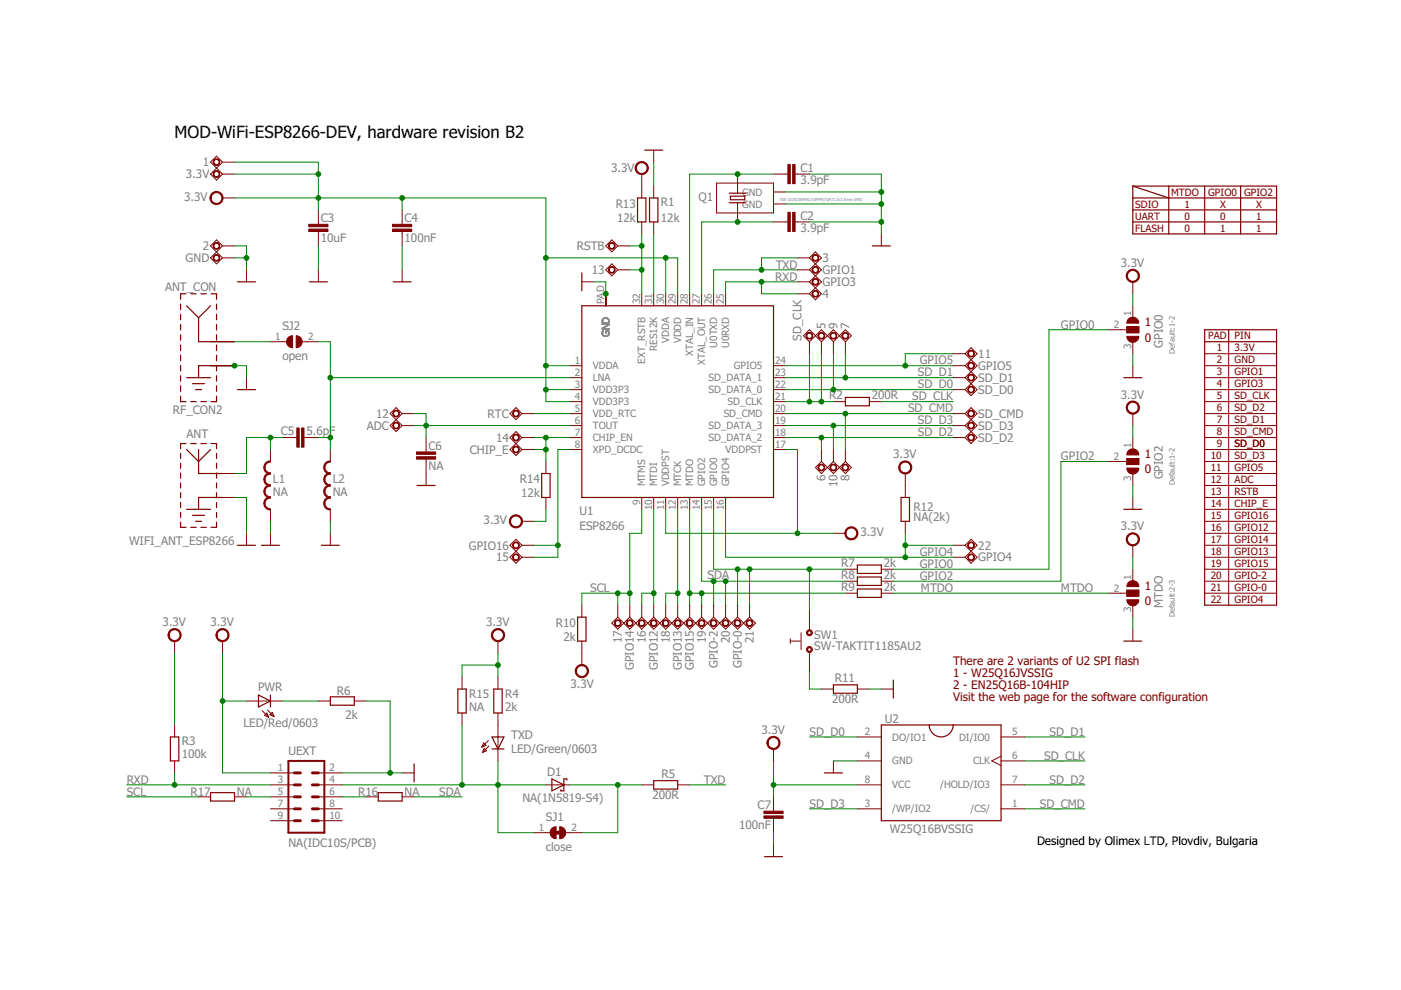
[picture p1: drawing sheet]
<svg xmlns="http://www.w3.org/2000/svg" width="297mm" height="210mm" viewBox="0 0 297 210" stroke-linecap="round" stroke-linejoin="round" font-family="sans-serif">
<g fill="none" stroke="#800000" stroke-width=".25">
<path d="M136.7 31.8h3.8M240.2 39.5h30.5v10.1h-30.5zM240.2 39.5l7.6 2.5M247.8 39.5v10.1M255.4 39.5v10.1M263 39.5v10.1M50.4 59.8h3.8M65.6 59.8h3.8M83.4 59.8h3.8M123.4 57.8v3.9M135.2 42h1.7v5.1h-1.7zM137.7 42h1.8v5.1h-1.8z"/>
<path d="M154.6 41h3.6M154.6 43h3.6M154.9 41.6h3v.8h-3zM185 52.1h3.8M240.2 42h30.5M240.2 44.5h30.5M240.2 47.1h30.5M38.3 64.5v1.1M38.3 66.6v1.2M38.3 68.8v1.2M38.3 71v1.1M38.3 73.1v1.2"/>
<path d="M38.3 75.3v1.2M38.3 77.5v1.1M38.3 79.7v1.1M39.4 62.3h-1.1v1.2M39.6 64.8l2.5 2.6M40.4 62.3h1.2M42.1 67.4v5.1h7.6M42.6 62.3h1.2M44.6 64.8l-2.5 2.6M44.7 62.3h1.2v1.2M45.9 64.5v1.1M45.9 66.6v1.2"/>
<path d="M45.9 68.8v1.2M45.9 71v1.1M45.9 73.1v1.2M45.9 75.3v1.2M45.9 77.5v1.1M45.9 79.7v1.1M49.7 77.5h-7.6v2.6M123.4 64.8h40.6v40.7h-40.6zM255.4 69.9h15.3v58.4h-15.3zM255.4 72.5h15.3M260.5 69.9v2.6M38.3 81.8v1.2"/>
<path d="M38.3 84v1.2h1.1M38.3 96.1v1.1M38.3 98.2v1.1M39.4 94h-1.1v1.1M39.6 95.3l2.5 2.6 2.5-2.6M39.6 80.1h5M40.4 94h1.2M40.4 85.2h1.2M40.8 81.3h2.6M41.5 82.6h1.2M42.1 95.3v5.1h5.1M42.6 94h1.2"/>
<path d="M42.6 85.2h1.2M44.7 94h1.2v1.1M45.9 81.8v1.2M45.9 84v1.2h-1.2M45.9 96.1v1.1M45.9 98.2v1.1M50.4 82.6h3.8M179.2 84.3h5.1v1.7h-5.1zM238.3 80.1h3.8M38.3 110.7v1.1h1.1M38.3 100.3v1.1M38.3 102.4v1.1"/>
<path d="M38.3 104.5v1.1M38.3 106.6v1M38.3 108.6v1.1M39.6 108h5M40.4 111.8h1.2M40.8 109.3h2.6M41.5 110.5h1.2M42.6 111.8h1.2M45.9 100.3v1.1M45.9 102.4v1.1M45.9 104.5v1.1M45.9 106.6v1"/>
<path d="M45.9 108.6v1.1M45.9 110.7v1.1h-1.2M47.2 105.5h-5.1v2.5M50.4 115.6h3.8M55.4 115.6h3.8M68.1 115.6h3.8M88.4 102.9h3.8M114.9 100.4h1.7v5.1h-1.7zM181.8 119.8h5.1v1.8h-5.1zM191.1 105.5h1.7v5h-1.7zM238.3 108h3.8M122.5 130.9h1.7v5h-1.7z"/>
<path d="M181.8 122.3h5.1v1.8h-5.1zM181.8 124.9h5.1v1.8h-5.1zM238.3 135.9h3.8M36.1 156.3h1.8v5h-1.8zM54.8 147.4l2.5 1.2-2.5 1.3zM57.3 147.4v2.5M70 147.7h5.1v1.8h-5.1zM97.1 146.1h1.7v5.1h-1.7zM104.3 156.3h2.5l-1.2 2.5zM104.3 158.8h2.5M104.7 146.1h1.8v5.1h-1.8zM176.7 145.2h5.1v1.8h-5.1z"/>
<path d="M186.9 153.7h25.3v20.3h-25.3zM189.4 144.2v3.8M197 153.7a2.54 2.54 0 0 0 2.6 2.6 2.54 2.54 0 0 0 2.5-2.6M44.6 168.1h5.1v1.7h-5.1zM80.2 168.1h5.1v1.7h-5.1zM87.8 162v3.8M117 165.1l2.5 1.3-2.5 1.3zM120.2 165.4v-.3h-.7v2.6h-.6v-.3M138.6 165.5h5.1v1.8h-5.1zM174.8 163.9h3.8M162.1 181.6h3.8"/>
</g>
<g fill="none" stroke="#800000" stroke-width=".21">
<path d="M47.2 36.9h2.5M47.2 34.4l-2.6 2.5 1.3 1.3 1.3-1.3M47.2 34.4l-1.3-1.3-1.3 1.3 2.6 2.5M47.2 34.4h2.5M136.1 36.9v5.1M138.6 31.8v2.6M138.6 39.5v2.5M151.9 38.8h12.1v6.3h-12.1zM156.4 36.9v4.1M164 36.9h3M168.6 36.9h3M47.2 42h2.5"/>
<path d="M47.2 52.1l-2.6 2.6 1.3 1.2 1.3-1.2M47.2 52.1l-1.3-1.2-1.3 1.2 2.6 2.6M47.2 54.7h2.5M47.2 52.1h2.5M52.3 57.2v2.6M67.5 44.5v3.1M67.5 49.1v3M67.5 57.2v2.6M85.3 44.5v3.1M85.3 49.1v3M85.3 57.2v2.6M123.4 59.8h2.5"/>
<path d="M128.4 57.2l1.3-1.3 1.3 1.3-1.3 1.3zM128.4 52.1l1.3-1.2 1.3 1.2-1.3 1.3zM131 57.2h2.5M131 52.1h2.5M136.1 47.1v2.5M138.6 47.1v2.5M156.4 43v4.1M164 47.1h3M164 40.7h2.5M164 43.2h2.5M168.6 47.1h3M169.1 59.8h2.5"/>
<path d="M169.1 57.2h2.5M169.1 54.7h2.5M171.6 54.7l1.3-1.3 1.3 1.3-2.6 2.5M171.6 54.7l2.6 2.5-2.6 2.6M171.6 57.2l2.6 2.6-2.6 2.5M171.6 59.8l2.6 2.5-1.3 1.3-1.3-1.3M186.9 49.6v2.5M240.2 59.8v2.5M44.6 77.5h5.1M44.6 72.5h5.1M57.3 72.5h3.5M64.1 72.5h3.4"/>
<path d="M120.8 77.5h2.6M128.4 62.3v2.5M136.1 62.3v2.5M138.6 62.3v2.5M141.1 62.3v2.5M143.7 62.3v2.5M146.2 62.3v2.5M148.8 62.3v2.5M151.3 62.3v2.5M153.8 62.3v2.5M164 77.5h2.5M169.1 62.3h2.5"/>
<path d="M171.6 72.5l2.6-2.6 2.5 2.6M171.6 72.5l-1.3-1.3 1.3-1.3 2.6 2.6M171.6 72.5v2.5M174.2 72.5l2.5-2.6 2.5 2.6M174.2 72.5v2.5M176.7 72.5v2.5M176.7 72.5l2.5-2.6 1.3 1.3-1.3 1.3M179.2 72.5v2.5M202.1 75h2.5M202.1 77.5h2.5M204.6 75l1.3-1.3 1.3 1.3-2.6 2.5M204.6 75l2.6 2.5-2.6 2.6"/>
<path d="M204.6 77.5l2.6 2.6-2.6 2.5M235.1 69.9h3.8M238.9 69.3h2.5v1.2h-2.5zM240.2 64.8v2.6M240.2 72.5v2.5M240.2 77.5v2.6M255.4 75h15.3M255.4 77.5h15.3M260.5 72.5v55.8M52.3 80.1v2.5M57.3 95.3v2.6M59.9 92.8h3"/>
<path d="M64.5 92.8h3M70 95.3v2.6M85.3 87.7h2.5M85.3 90.2h2.5M85.3 87.7l-2.6 2.5 1.3 1.3 1.3-1.3M85.3 87.7l-1.3-1.3-1.3 1.3 2.6 2.5M90.3 92.8v3M90.3 97.3v5.6M108.1 87.7l1.3-1.3 1.3 1.3-1.3 1.3zM110.7 87.7h2.5M110.7 92.8h2.5M110.7 95.3h2.5"/>
<path d="M110.7 92.8l-1.3-1.3-1.3 1.3 2.6 2.5M110.7 92.8l-2.6 2.5 1.3 1.3 1.3-1.3M115.7 97.9v2.5M120.8 80.1h2.6M120.8 82.6h2.6M120.8 85.2h2.6M120.8 87.7h2.6M120.8 90.2h2.6M120.8 92.8h2.6M120.8 95.3h2.6M164 80.1h2.5M164 82.6h2.5"/>
<path d="M164 85.2h2.5M164 87.7h2.5M164 90.2h2.5M164 92.8h2.5M164 95.3h2.5M174.2 97.9l-1.3 1.2 1.3 1.3 2.5-2.5M174.2 97.9l2.5 2.5 2.5-2.5M174.2 95.3v2.6M176.7 85.2h2.5M176.7 95.3v2.6M176.7 97.9l2.5 2.5 1.3-1.3-1.3-1.2M179.2 95.3v2.6"/>
<path d="M184.3 85.2h2.6M202.1 80.1h2.5M202.1 82.6h2.5M202.1 87.7h2.5M202.1 90.2h2.5M202.1 92.8h2.5M204.6 80.1l2.6 2.5-1.3 1.3-1.3-1.3M204.6 87.7l1.3-1.3 1.3 1.3-2.6 2.5M204.6 87.7l2.6 2.5-2.6 2.6M204.6 90.2l2.6 2.6-1.3 1.2-1.3-1.2M235.1 97.9h3.8M238.9 97.2h2.5v1.3h-2.5z"/>
<path d="M240.2 87.7v2.5M240.2 92.8v2.5M255.4 80.1h15.3M255.4 82.6h15.3M255.4 85.2h15.3M255.4 87.7h15.3M255.4 90.2h15.3M255.4 92.8h15.3M255.4 95.3h15.3M255.4 97.9h15.3M47.2 100.4h2.5M47.2 105.5h2.5"/>
<path d="M52.3 113.1v2.5M57.3 108v2.5M57.3 113.1v2.5M70 108v2.5M70 113.1v2.5M110.7 110.5h2.5M110.7 115.6h2.5M110.7 118.2h2.5M110.7 115.6l-1.3-1.3-1.3 1.3 2.6 2.6M110.7 115.6l-2.6 2.6 1.3 1.2 1.3-1.2M115.7 105.5v2.5M136.1 105.5v2.5"/>
<path d="M138.6 105.5v2.5M141.1 105.5v2.5M143.7 105.5v2.5M146.2 105.5v2.5M148.8 105.5v2.5M151.3 105.5v2.5M153.8 105.5v2.5M176.7 113.1h2.5M191.9 100.4v5.1M191.9 110.5v2.6M202.1 115.6h2.5M202.1 118.2h2.5"/>
<path d="M204.6 115.6l2.6 2.6-1.3 1.2-1.3-1.2M204.6 115.6l1.3-1.3 1.3 1.3-2.6 2.6M240.2 100.4v2.5M240.2 105.5v2.5M240.2 115.6v2.6M255.4 100.4h15.3M255.4 102.9h15.3M255.4 105.5h15.3M255.4 108h15.3M255.4 110.5h15.3M255.4 113.1h15.3M255.4 115.6h15.3"/>
<path d="M255.4 118.2h15.3M37 135.9v2.6M47.2 135.9v2.6M105.6 135.9v2.6M123.4 128.3v2.6M123.4 135.9v5.1M131 130.9l-1.3 1.2 1.3 1.3 2.5-2.5M131 130.9l2.5 2.5 2.6-2.5M131 128.3v2.6M133.5 130.9l2.6 2.5 2.5-2.5M133.5 128.3v2.6M136.1 128.3v2.6"/>
<path d="M136.1 130.9l2.5 2.5 2.5-2.5M138.6 128.3v2.6M138.6 130.9l2.5 2.5 2.6-2.5M141.1 128.3v2.6M141.1 130.9l2.6 2.5 2.5-2.5M143.7 128.3v2.6M143.7 130.9l2.5 2.5 2.6-2.5M146.2 128.3v2.6M146.2 130.9l2.6 2.5 2.5-2.5M148.8 128.3v2.6M148.8 130.9l2.5 2.5 2.5-2.5M151.3 128.3v2.6"/>
<path d="M151.3 130.9l2.5 2.5 2.6-2.5M153.8 128.3v2.6M153.8 130.9l2.6 2.5 2.5-2.5M156.4 128.3v2.6M156.4 130.9l2.5 2.5 1.3-1.3-1.3-1.2M158.9 128.3v2.6M167.6 135.9h2.1M167.6 135.4v1M169.8 134.2v3.5M171.6 129.6v4M171.6 138.2v4.1M179.2 120.7h2.6"/>
<path d="M179.2 123.2h2.6M179.2 125.8h2.6M186.9 120.7h2.5M186.9 123.2h2.5M186.9 125.8h2.5M235.1 125.8h3.8M238.9 125.1h2.5v1.3h-2.5zM240.2 120.7v2.5M240.2 128.3v2.6M240.2 133.4v2.5M255.4 120.7h15.3M255.4 123.2h15.3"/>
<path d="M255.4 125.8h15.3M37 153.7v2.6M52.3 148.6h7.6M55.6 150.7l1.4 1.4M56.1 151.7l.5-.5 .4 .9zM56.7 150.5l1.4 1.4M57.2 151.6l.5-.6 .4 .9zM67.5 148.6h2.5M75.1 148.6h2.6M98 143.6v2.5M98 151.2v2.5M102.5 157.5l.5 .5-.8 .4z"/>
<path d="M102.7 158.7l.5 .5-.9 .4zM103.5 157l-1.3 1.4M103.7 158.2l-1.4 1.4M105.6 143.6v2.5M105.6 151.2v10.1M164 158.8v2.5M174.2 146.1h2.5M181.8 156.3h5.1M181.8 146.1h2.5M186.9 146.1h2.5M212.2 156.3h5.1M37 161.3v2.6"/>
<path d="M42.1 169h2.5M49.7 169h2.6M57.3 163.9h5.1M57.3 166.4h5.1M57.3 169h5.1M57.3 171.5h5.1M57.3 174h5.1M67.5 163.9h5.1M67.5 166.4h5.1M67.5 169h5.1M67.5 171.5h5.1M67.5 174h5.1"/>
<path d="M77.7 169h2.5M85.3 163.9h2.5M85.3 169h2.5M113.2 176.6h3.4M115.7 166.4h5.1M119.9 176.6h3.5M136.1 166.4h2.5M143.7 166.4h2.5M164 169v3M164 173.5v3.1M164 179.1v2.5M176.7 161.3v2.6"/>
<path d="M181.8 166.4h5.1M181.8 171.5h5.1M181.8 161.3h5.1M212.2 166.4h5.1M212.2 171.5h5.1M212.2 160.3l-1.9 1 1.9 1M212.2 161.3h5.1"/>
</g>
<path d="M117.5 176.6h1.5" fill="none" stroke="#800000" stroke-width=".83"/>
<path d="M61.2 161.3h7.6v15.3h-7.6z" fill="none" stroke="#800000" stroke-width=".42"/>
<path d="M62.4 174h1.3M62.4 171.5h1.3M62.4 169h1.3M62.4 166.4h1.3M62.4 163.9h1.3M66.2 174h1.3M66.2 171.5h1.3M66.2 169h1.3M66.2 166.4h1.3M66.2 163.9h1.3" fill="none" stroke="#800000" stroke-width=".61"/>
<g fill="#800000" stroke="#800000" stroke-width=".21">
<path d="M68.6 106.7h.3l.2 .7 .4 .4 .5 .1v.2a1.37 1.37 0 0 1-1.4-1.4z" fill-rule="evenodd"/>
<path d="M69 105.7l.6-.3 .4-.1v.3l-.7 .2-.3 .4-.1 .5h-.3l.1-.4z" fill-rule="evenodd"/>
<path d="M68.6 104.2h.3l.2 .7 .4 .3 .5 .1v.3a1.41 1.41 0 0 1-1.4-1.4z" fill-rule="evenodd"/>
<path d="M69 103.2l.6-.3 .4-.1v.3l-.7 .2-.3 .4-.1 .5h-.3l.1-.5z" fill-rule="evenodd"/>
<path d="M68.6 101.7h.3l.2 .7 .4 .3 .5 .1v.3a1.37 1.37 0 0 1-1.4-1.4z" fill-rule="evenodd"/>
<path d="M69 100.7l.6-.4h.4v.2l-.7 .3-.3 .4-.1 .5h-.3l.1-.5z" fill-rule="evenodd"/>
<path d="M68.6 99.1h.3l.2 .7 .4 .3 .5 .2v.2a1.37 1.37 0 0 1-1.4-1.4z" fill-rule="evenodd"/>
<path d="M69 98.1l.6-.3 .4-.1v.3l-.7 .2-.3 .4-.1 .5h-.3l.1-.4z" fill-rule="evenodd"/>
<path d="M55.9 106.7h.3l.2 .7 .4 .4 .5 .1v.2a1.37 1.37 0 0 1-1.4-1.4z" fill-rule="evenodd"/>
<path d="M56.3 105.7l.6-.3 .4-.1v.3l-.7 .2-.3 .4-.1 .5h-.3l.1-.4z" fill-rule="evenodd"/>
<path d="M55.9 104.2h.3l.2 .7 .4 .3 .5 .1v.3a1.41 1.41 0 0 1-1.4-1.4z" fill-rule="evenodd"/>
<path d="M56.3 103.2l.6-.3 .4-.1v.3l-.5 .1-.4 .3-.2 .7h-.3l.1-.5z" fill-rule="evenodd"/>
<path d="M55.9 101.7h.3l.2 .7 .4 .3 .5 .1v.3a1.37 1.37 0 0 1-1.4-1.4z" fill-rule="evenodd"/>
<path d="M56.3 100.7l.6-.4h.4v.2l-.5 .1-.4 .3-.2 .8h-.3l.1-.5z" fill-rule="evenodd"/>
<path d="M55.9 99.1h.3l.2 .7 .4 .3 .5 .2v.2a1.37 1.37 0 0 1-1.4-1.4z" fill-rule="evenodd"/>
<path d="M56.3 98.1l.6-.3 .4-.1v.3l-.5 .1-.4 .3-.2 .7h-.3l.1-.4z" fill-rule="evenodd"/>
<path d="M44.9 41a1.4 1.4 0 0 1 2.2 .3 1.4 1.4 0 0 1-.8 2 1.4 1.4 0 0 1-1.8-1.3h.3a1.14 1.14 0 0 1 1.7-1 1.14 1.14 0 0 1 .1 2 1.14 1.14 0 0 1-1.8-.7v-.3h-.3z" fill-rule="evenodd"/>
<path d="M163 156.6a1.39 1.39 0 0 1 2.2 .2 1.39 1.39 0 0 1-.8 2.1 1.39 1.39 0 0 1-1.8-1.4h.3a1.14 1.14 0 0 1 1.5-1.1 1.14 1.14 0 0 1 .3 1.9 1.14 1.14 0 0 1-1.8-.5v-.3h-.3z" fill-rule="evenodd"/>
<path d="M36 133.7a1.39 1.39 0 0 1 2.2 .3 1.39 1.39 0 0 1-.8 2 1.39 1.39 0 0 1-1.8-1.3h.3a1.14 1.14 0 0 1 1.6-1.1 1.14 1.14 0 0 1 .3 1.9 1.14 1.14 0 0 1-1.9-.6v-.2h-.3z" fill-rule="evenodd"/>
<path d="M104.6 133.7a1.4 1.4 0 0 1 2.2 .2 1.4 1.4 0 0 1-.8 2.1 1.4 1.4 0 0 1-1.8-1.3h.2a1.15 1.15 0 0 1 1.6-1.1 1.15 1.15 0 0 1 .3 1.9 1.15 1.15 0 0 1-1.8-.6l-.1-.2h-.2z" fill-rule="evenodd"/>
<path d="M179.5 112.1a1.4 1.4 0 0 1 2.2 .3 1.4 1.4 0 0 1-.8 2 1.4 1.4 0 0 1-1.8-1.3h.3a1.14 1.14 0 0 1 1.6-1 1.14 1.14 0 0 1 .2 2 1.14 1.14 0 0 1-1.8-.7v-.3h-.3z" fill-rule="evenodd"/>
<path d="M108.4 109.6a1.4 1.4 0 0 1 2.2 .2 1.4 1.4 0 0 1-.8 2.1 1.4 1.4 0 0 1-1.8-1.4h.2a1.15 1.15 0 0 1 1.7-1 1.15 1.15 0 0 1 .2 1.9 1.15 1.15 0 0 1-1.8-.6l-.1-.3h-.2z" fill-rule="evenodd"/>
<path d="M135 34.7a1.4 1.4 0 0 1 2.2 .2 1.4 1.4 0 0 1-.8 2.1 1.4 1.4 0 0 1-1.7-1.4h.2a1.15 1.15 0 0 1 1.6-1 1.15 1.15 0 0 1 .3 1.9 1.15 1.15 0 0 1-1.8-.6l-.1-.3h-.2z" fill-rule="evenodd"/>
<path d="M46.2 133.7a1.39 1.39 0 0 1 2.2 .3 1.39 1.39 0 0 1-.9 2 1.39 1.39 0 0 1-1.7-1.3h.2a1.14 1.14 0 0 1 1.7-1 1.14 1.14 0 0 1 .2 1.9 1.14 1.14 0 0 1-1.8-.7l-.1-.2h-.2z" fill-rule="evenodd"/>
<path d="M238.9 127.2h2.5a1.27 1.27 0 0 1-1.2 1.3 1.27 1.27 0 0 1-1.3-1.3z" fill-rule="evenodd"/>
<path d="M239.3 123.4a1.27 1.27 0 0 1 1.4-.2 1.27 1.27 0 0 1 .7 1.2h-2.5z" fill-rule="evenodd"/>
<path d="M238.9 99.3h2.5a1.27 1.27 0 0 1-1.2 1.2 1.27 1.27 0 0 1-1.3-1.2z" fill-rule="evenodd"/>
<path d="M239.3 95.5a1.27 1.27 0 0 1 1.4-.2 1.27 1.27 0 0 1 .7 1.2h-2.5l.1-.5z" fill-rule="evenodd"/>
<path d="M238.9 71.3h2.5a1.27 1.27 0 0 1-1.2 1.3 1.27 1.27 0 0 1-1.3-1.3z" fill-rule="evenodd"/>
<path d="M239.3 67.6a1.27 1.27 0 0 1 1.4-.2 1.27 1.27 0 0 1 .7 1.1h-2.5z" fill-rule="evenodd"/>
<path d="M239.2 85.5a1.4 1.4 0 0 1 2.2 .2 1.4 1.4 0 0 1-.8 2.1 1.4 1.4 0 0 1-1.8-1.4h.2a1.15 1.15 0 0 1 1.6-1.1 1.15 1.15 0 0 1 .3 2 1.15 1.15 0 0 1-1.8-.6l-.1-.3h-.2z" fill-rule="evenodd"/>
<path d="M239.2 57.5a1.4 1.4 0 0 1 2.2 .3 1.4 1.4 0 0 1-.8 2 1.4 1.4 0 0 1-1.8-1.3h.2a1.15 1.15 0 0 1 1.7-1.1 1.15 1.15 0 0 1 .2 1.9 1.15 1.15 0 0 1-1.8-.5l-.1-.3h-.2z" fill-rule="evenodd"/>
<path d="M239.2 113.4a1.4 1.4 0 0 1 2.2 .2 1.4 1.4 0 0 1-.8 2.1 1.4 1.4 0 0 1-1.8-1.4h.2a1.15 1.15 0 0 1 1.7-1 1.15 1.15 0 0 1 .2 1.9 1.15 1.15 0 0 1-1.8-.6l-.1-.3h-.2z" fill-rule="evenodd"/>
<path d="M83.5 89.8a.71 .71 0 0 1 1.1 0 .71 .71 0 0 1-.4 1.1 .71 .71 0 0 1-.9-.7h.1a.55 .55 0 0 1 .8-.5 .55 .55 0 0 1 .2 .9 .55 .55 0 0 1-.9-.2l-.2-.2z" fill-rule="evenodd"/>
<path d="M133 131.7a.72 .72 0 0 1 1.1 .1 .72 .72 0 0 1-.4 1 .72 .72 0 0 1-.9-.7h.2a.56 .56 0 0 1 .8-.4 .56 .56 0 0 1 .1 .9 .56 .56 0 0 1-.9-.3v-.2h-.2z" fill-rule="evenodd"/>
<path d="M109 115a.71 .71 0 0 1 1.1 .3 .71 .71 0 0 1-.6 1 .71 .71 0 0 1-.8-.7h.1a.56 .56 0 0 1 .9-.5 .56 .56 0 0 1 .1 1 .56 .56 0 0 1-.9-.3l-.1-.2h-.1v-.2z" fill-rule="evenodd"/>
<path d="M138 131.7a.72 .72 0 0 1 1.2 .1 .72 .72 0 0 1-.4 1 .72 .72 0 0 1-.9-.7h.1a.56 .56 0 0 1 .9-.4 .56 .56 0 0 1 .1 .9 .56 .56 0 0 1-.9-.3l-.1-.2h-.1z" fill-rule="evenodd"/>
<path d="M143.1 131.7a.72 .72 0 0 1 1.2 .1 .72 .72 0 0 1-.4 1 .72 .72 0 0 1-.9-.7h.1a.56 .56 0 0 1 .8-.4 .56 .56 0 0 1 .2 .9 .56 .56 0 0 1-.9-.3l-.1-.2h-.1z" fill-rule="evenodd"/>
<path d="M145.7 131.7a.72 .72 0 0 1 1.1 .1 .72 .72 0 0 1-.4 1 .72 .72 0 0 1-.9-.7h.2a.56 .56 0 0 1 .8-.4 .56 .56 0 0 1 .1 .9 .56 .56 0 0 1-.9-.3v-.2h-.2z" fill-rule="evenodd"/>
<path d="M150.7 131.7a.71 .71 0 0 1 1.2 .1 .71 .71 0 0 1-.4 1 .71 .71 0 0 1-.9-.7h.1a.56 .56 0 0 1 .9-.4 .56 .56 0 0 1 .1 .9 .56 .56 0 0 1-.9-.3l-.1-.2h-.1z" fill-rule="evenodd"/>
<path d="M155.8 131.7a.71 .71 0 0 1 1.2 .1 .71 .71 0 0 1-.4 1 .71 .71 0 0 1-.9-.7h.1a.56 .56 0 0 1 .8-.5 .56 .56 0 0 1 .2 .9 .56 .56 0 0 1-.9-.2l-.2-.2z" fill-rule="evenodd"/>
<path d="M205.4 79.6a.71 .71 0 0 1 1.1 .1 .71 .71 0 0 1-.4 1 .71 .71 0 0 1-.9-.6h.1a.55 .55 0 0 1 .8-.6 .55 .55 0 0 1 .2 .9 .55 .55 0 0 1-.9-.1l-.2-.2z" fill-rule="evenodd"/>
<path d="M205.4 82.1a.71 .71 0 0 1 1.1 .1 .71 .71 0 0 1-.4 1.1 .71 .71 0 0 1-.9-.7h.1a.55 .55 0 0 1 .8-.5 .55 .55 0 0 1 .2 .9 .55 .55 0 0 1-.9-.2l-.2-.2z" fill-rule="evenodd"/>
<path d="M205.4 87.2a.71 .71 0 0 1 1.1 .1 .71 .71 0 0 1-.4 1.1 .71 .71 0 0 1-.9-.7h.1a.55 .55 0 0 1 .8-.5 .55 .55 0 0 1 .2 .9 .55 .55 0 0 1-.9-.2l-.2-.2z" fill-rule="evenodd"/>
<path d="M205.4 89.8a.71 .71 0 0 1 1.1 0 .71 .71 0 0 1-.4 1.1 .71 .71 0 0 1-.9-.7h.1a.55 .55 0 0 1 .8-.5 .55 .55 0 0 1 .2 .9 .55 .55 0 0 1-.9-.2l-.2-.2z" fill-rule="evenodd"/>
<path d="M205.4 92.3a.71 .71 0 0 1 1.1 .1 .71 .71 0 0 1-.4 1 .71 .71 0 0 1-.9-.6h.1a.55 .55 0 0 1 .8-.6 .55 .55 0 0 1 .2 .9 .55 .55 0 0 1-.9-.1l-.2-.2z" fill-rule="evenodd"/>
<path d="M172.3 56.8a.71 .71 0 0 1 1.2 0 .71 .71 0 0 1-.4 1.1 .71 .71 0 0 1-.9-.7h.1a.56 .56 0 0 1 .8-.5 .56 .56 0 0 1 .2 .9 .56 .56 0 0 1-.9-.2l-.2-.2z" fill-rule="evenodd"/>
<path d="M172.3 59.3a.71 .71 0 0 1 1.2 .1 .71 .71 0 0 1-.4 1.1 .71 .71 0 0 1-.9-.7h.1a.56 .56 0 0 1 .8-.6 .56 .56 0 0 1 .2 .9 .56 .56 0 0 1-.9-.2l-.2-.1z" fill-rule="evenodd"/>
<path d="M45.4 36.4a.71 .71 0 0 1 1.1 .1 .71 .71 0 0 1-.4 1.1 .71 .71 0 0 1-.9-.7h.1a.56 .56 0 0 1 .8-.5 .56 .56 0 0 1 .2 .9 .56 .56 0 0 1-.9-.2l-.2-.2z" fill-rule="evenodd"/>
<path d="M45.4 54.2a.71 .71 0 0 1 1.1 .1 .71 .71 0 0 1-.4 1.1 .71 .71 0 0 1-.9-.7h.1a.56 .56 0 0 1 .8-.6 .56 .56 0 0 1 .2 .9 .56 .56 0 0 1-.9-.1l-.2-.2z" fill-rule="evenodd"/>
<path d="M205.4 117.7a.71 .71 0 0 1 1.1 .1 .71 .71 0 0 1-.4 1.1 .71 .71 0 0 1-.9-.7h.1a.55 .55 0 0 1 .8-.6 .55 .55 0 0 1 .2 .9 .55 .55 0 0 1-.9-.2l-.2-.1z" fill-rule="evenodd"/>
<path d="M205.4 77.1a.71 .71 0 0 1 1.1 0 .71 .71 0 0 1-.4 1.1 .71 .71 0 0 1-.9-.7h.1a.55 .55 0 0 1 .8-.5 .55 .55 0 0 1 .2 .9 .55 .55 0 0 1-.9-.2l-.2-.2z" fill-rule="evenodd"/>
<path d="M45.4 33.9a.71 .71 0 0 1 1.1 .1 .71 .71 0 0 1-.4 1 .71 .71 0 0 1-.9-.6h.1a.56 .56 0 0 1 .8-.6 .56 .56 0 0 1 .2 .9 .56 .56 0 0 1-.9-.1l-.2-.2z" fill-rule="evenodd"/>
<path d="M45.4 51.7a.71 .71 0 0 1 1.1 .1 .71 .71 0 0 1-.4 1 .71 .71 0 0 1-.9-.7h.1a.56 .56 0 0 1 .8-.5 .56 .56 0 0 1 .2 .9 .56 .56 0 0 1-.9-.2l-.2-.2z" fill-rule="evenodd"/>
<path d="M158.4 131.7a.71 .71 0 0 1 1.1 .1 .71 .71 0 0 1-.4 1 .71 .71 0 0 1-.9-.7h.1a.56 .56 0 0 1 .8-.5 .56 .56 0 0 1 .2 .9 .56 .56 0 0 1-.9-.2l-.2-.2z" fill-rule="evenodd"/>
<path d="M172.3 54.2a.71 .71 0 0 1 1.2 .1 .71 .71 0 0 1-.4 1.1 .71 .71 0 0 1-.9-.7h.1a.56 .56 0 0 1 .8-.6 .56 .56 0 0 1 .2 .9 .56 .56 0 0 1-.9-.1l-.2-.2z" fill-rule="evenodd"/>
<path d="M153.3 131.7a.71 .71 0 0 1 1.1 .1 .71 .71 0 0 1-.4 1 .71 .71 0 0 1-.9-.7h.2a.56 .56 0 0 1 .8-.4 .56 .56 0 0 1 .1 .9 .56 .56 0 0 1-.9-.3v-.2h-.2z" fill-rule="evenodd"/>
<path d="M172.3 61.8a.71 .71 0 0 1 1.2 .1 .71 .71 0 0 1-.4 1.1 .71 .71 0 0 1-.9-.7h.1a.56 .56 0 0 1 .8-.6 .56 .56 0 0 1 .2 1 .56 .56 0 0 1-.9-.2l-.2-.2z" fill-rule="evenodd"/>
<path d="M205.4 115.2a.71 .71 0 0 1 1.1 0 .71 .71 0 0 1-.4 1.1 .71 .71 0 0 1-.9-.7h.1a.55 .55 0 0 1 .8-.5 .55 .55 0 0 1 .2 .9 .55 .55 0 0 1-.9-.2l-.2-.2z" fill-rule="evenodd"/>
<path d="M205.4 74.5a.71 .71 0 0 1 1.1 .1 .71 .71 0 0 1-.4 1.1 .71 .71 0 0 1-.9-.7h.1a.55 .55 0 0 1 .8-.5 .55 .55 0 0 1 .2 .9 .55 .55 0 0 1-.9-.2l-.2-.2z" fill-rule="evenodd"/>
<path d="M135.5 131.7a.72 .72 0 0 1 1.2 .1 .72 .72 0 0 1-.4 1 .72 .72 0 0 1-1-.7h.2a.56 .56 0 0 1 .8-.4 .56 .56 0 0 1 .1 .9 .56 .56 0 0 1-.9-.3v-.2h-.2z" fill-rule="evenodd"/>
<path d="M140.6 131.7a.72 .72 0 0 1 1.1 .1 .72 .72 0 0 1-.4 1 .72 .72 0 0 1-.9-.7h.2a.56 .56 0 0 1 .8-.4 .56 .56 0 0 1 .1 .9 .56 .56 0 0 1-.9-.3v-.2h-.2z" fill-rule="evenodd"/>
<path d="M130.4 131.7a.72 .72 0 0 1 1.2 .1 .72 .72 0 0 1-.4 1 .72 .72 0 0 1-.9-.7h.1a.56 .56 0 0 1 .8-.4 .56 .56 0 0 1 .2 .9 .56 .56 0 0 1-.9-.3l-.1-.2h-.1z" fill-rule="evenodd"/>
<path d="M148.2 131.7a.72 .72 0 0 1 1.2 .1 .72 .72 0 0 1-.4 1 .72 .72 0 0 1-1-.7h.2a.56 .56 0 0 1 .8-.4 .56 .56 0 0 1 .1 .9 .56 .56 0 0 1-.9-.3v-.2h-.2z" fill-rule="evenodd"/>
<path d="M109 117.5a.71 .71 0 0 1 1.1 .4 .71 .71 0 0 1-.6 .9 .71 .71 0 0 1-.8-.6h.1a.56 .56 0 0 1 .9-.5 .56 .56 0 0 1 .1 .9 .56 .56 0 0 1-.9-.3l-.1-.1h-.1v-.3z" fill-rule="evenodd"/>
<path d="M83.5 87.2a.71 .71 0 0 1 1.1 .1 .71 .71 0 0 1-.4 1.1 .71 .71 0 0 1-.9-.7h.1a.55 .55 0 0 1 .8-.5 .55 .55 0 0 1 .2 .9 .55 .55 0 0 1-.9-.2l-.2-.2z" fill-rule="evenodd"/>
<path d="M178.7 98.7a.71 .71 0 0 1 1.1 0 .71 .71 0 0 1-.4 1.1 .71 .71 0 0 1-.9-.7h.2a.55 .55 0 0 1 .7-.5 .55 .55 0 0 1 .2 .9 .55 .55 0 0 1-.9-.2l-.2-.2z" fill-rule="evenodd"/>
<path d="M173.6 70.7a.71 .71 0 0 1 1.1 .1 .71 .71 0 0 1-.3 1.1 .71 .71 0 0 1-1-.7h.2a.56 .56 0 0 1 .8-.6 .56 .56 0 0 1 .2 1 .56 .56 0 0 1-1-.2l-.2-.2z" fill-rule="evenodd"/>
<path d="M176.1 98.7a.71 .71 0 0 1 1.2 0 .71 .71 0 0 1-.4 1.1 .71 .71 0 0 1-.9-.7h.1a.56 .56 0 0 1 .8-.5 .56 .56 0 0 1 .2 .9 .56 .56 0 0 1-.9-.2l-.2-.2z" fill-rule="evenodd"/>
<path d="M173.6 98.7a.71 .71 0 0 1 1.1 0 .71 .71 0 0 1-.3 1.1 .71 .71 0 0 1-1-.7h.2a.56 .56 0 0 1 .8-.5 .56 .56 0 0 1 .2 .9 .56 .56 0 0 1-1-.2l-.2-.2z" fill-rule="evenodd"/>
<path d="M178.7 70.7a.71 .71 0 0 1 1.1 .1 .71 .71 0 0 1-.4 1.1 .71 .71 0 0 1-.9-.7h.2a.55 .55 0 0 1 .7-.6 .55 .55 0 0 1 .2 .9 .55 .55 0 0 1-.9-.1l-.2-.2z" fill-rule="evenodd"/>
<path d="M176.1 70.7a.71 .71 0 0 1 1.2 .1 .71 .71 0 0 1-.4 1.1 .71 .71 0 0 1-.9-.7h.1a.56 .56 0 0 1 .8-.6 .56 .56 0 0 1 .2 1 .56 .56 0 0 1-.9-.2l-.2-.2z" fill-rule="evenodd"/>
<path d="M171.1 70.7a.71 .71 0 0 1 1.1 .1 .71 .71 0 0 1-.4 1.1 .71 .71 0 0 1-.9-.7h.1a.56 .56 0 0 1 .8-.6 .56 .56 0 0 1 .2 1 .56 .56 0 0 1-.9-.2l-.2-.2z" fill-rule="evenodd"/>
<path d="M122.3 141.3a1.4 1.4 0 0 1 2.3 .3 1.4 1.4 0 0 1-.9 2 1.4 1.4 0 0 1-1.7-1.3h.2a1.15 1.15 0 0 1 1.6-1.1 1.15 1.15 0 0 1 .3 1.9 1.15 1.15 0 0 1-1.8-.5l-.1-.3h-.2z" fill-rule="evenodd"/>
<path d="M129.2 56.8a.71 .71 0 0 1 1.1 0 .71 .71 0 0 1-.4 1.1 .71 .71 0 0 1-.9-.7h.2a.56 .56 0 0 1 .8-.5 .56 .56 0 0 1 .1 1 .56 .56 0 0 1-.9-.3v-.2h-.2z" fill-rule="evenodd"/>
<path d="M108.9 92.3a.71 .71 0 0 1 1.1 .1 .71 .71 0 0 1-.4 1 .71 .71 0 0 1-.9-.6h.1a.56 .56 0 0 1 .9-.5 .56 .56 0 0 1 .1 .9 .56 .56 0 0 1-.9-.2l-.1-.2h-.1z" fill-rule="evenodd"/>
<path d="M118.7 175.3a1.27 1.27 0 0 1 1.3 1.3 1.27 1.27 0 0 1-1.3 1.2z" fill-rule="evenodd"/>
<path d="M116.9 175.7l1-.4v2.5a1.27 1.27 0 0 1-1.2-.7 1.27 1.27 0 0 1 .2-1.4z" fill-rule="evenodd"/>
<path d="M129.2 51.7a.71 .71 0 0 1 1.1 0 .71 .71 0 0 1-.4 1.1 .71 .71 0 0 1-.9-.7h.2a.56 .56 0 0 1 .8-.4 .56 .56 0 0 1 .1 .9 .56 .56 0 0 1-.9-.3v-.2h-.2z" fill-rule="evenodd"/>
<path d="M108.9 94.8a.71 .71 0 0 1 1.1 .1 .71 .71 0 0 1-.4 1.1 .71 .71 0 0 1-.9-.7h.1a.56 .56 0 0 1 .9-.5 .56 .56 0 0 1 .1 1 .56 .56 0 0 1-.9-.3l-.1-.2h-.1z" fill-rule="evenodd"/>
<path d="M62.8 71.2a1.27 1.27 0 0 1 1.3 1.3 1.27 1.27 0 0 1-1.3 1.2z" fill-rule="evenodd"/>
<path d="M61.1 71.6l.5-.3 .4-.1v2.5a1.27 1.27 0 0 1-1.1-.7 1.27 1.27 0 0 1 .2-1.4z" fill-rule="evenodd"/>
<path d="M171.2 137.3a.62 .62 0 0 1 1 .1 .62 .62 0 0 1-.4 .9 .62 .62 0 0 1-.8-.6h.2a.38 .38 0 0 1 .6-.3 .38 .38 0 0 1 .1 .6 .38 .38 0 0 1-.6-.1l-.1-.2h-.2z" fill-rule="evenodd"/>
<path d="M171.2 133.7a.63 .63 0 0 1 1 .2 .63 .63 0 0 1-.4 .9 .63 .63 0 0 1-.8-.6h.2a.38 .38 0 0 1 .6-.4 .38 .38 0 0 1 .1 .7 .38 .38 0 0 1-.6-.2l-.1-.1h-.2z" fill-rule="evenodd"/>
<path d="M190.9 98.1a1.4 1.4 0 0 1 2.2 .2 1.4 1.4 0 0 1-.8 2.1 1.4 1.4 0 0 1-1.8-1.3h.3a1.14 1.14 0 0 1 1.7-.9 1.14 1.14 0 0 1 .1 1.9 1.14 1.14 0 0 1-1.8-.7v-.3h-.3z" fill-rule="evenodd"/>
<path d="M108.9 87.2a.71 .71 0 0 1 1.1 .1 .71 .71 0 0 1-.4 1.1 .71 .71 0 0 1-.9-.7h.1a.56 .56 0 0 1 .9-.5 .56 .56 0 0 1 .1 1 .56 .56 0 0 1-.9-.3l-.1-.2h-.1z" fill-rule="evenodd"/>
</g>
<g fill="#800000" stroke="#800000" stroke-width=".21">
<path d="M63.9 90.7h.6v4.1h-.6z"/>
<path d="M62.9 90.7h.5v4.1h-.5z"/>
<path d="M83.2 48.6h4.1v.5h-4.1z"/>
<path d="M83.2 47.6h4.1v.5h-4.1z"/>
<path d="M65.5 48.6h4v.5h-4z"/>
<path d="M65.5 47.6h4v.5h-4z"/>
<path d="M88.3 96.8h4.1v.5h-4.1z"/>
<path d="M88.3 95.8h4.1v.5h-4.1z"/>
<path d="M162 173h4v.5h-4z"/>
<path d="M162 172h4v.5h-4z"/>
<path d="M167 45h.6v4.1h-.6z"/>
<path d="M168.1 45h.5v4.1h-.5z"/>
<path d="M167 34.9h.6v4h-.6z"/>
<path d="M168.1 34.9h.5v4h-.5z"/>
<path d="M238.9 125.1h2.5v1.3h-2.5z"/>
<path d="M238.9 97.2h2.5v1.3h-2.5z"/>
<path d="M238.9 69.3h2.5v1.2h-2.5z"/>
</g>
<g fill="none" stroke="#008000" stroke-width=".21">
<path d="M49.7 34.4h17.8v10.1M49.7 36.9h17.8M138.6 34.4v5.1M164 36.9h-17.8v25.4M171.6 36.9h15.3v12.7M49.7 52.1h2.6v5.1M49.7 54.7h2.6M49.7 42h66v43.2h5.1M67.5 52.1v5.1M85.3 42v2.5M85.3 52.1v5.1M115.7 54.7h28v7.6"/>
<path d="M125.9 59.8h2.5v2.5M133.5 52.1h2.6M133.5 57.2h2.6M136.1 49.6v12.7M138.6 49.6v12.7M141.1 54.7v7.6M161.5 59.8v2.5h7.6M164 47.1h-15.2v15.2M166.5 40.7h20.4M166.5 43.2h20.4M169.1 59.8h-15.3v2.5M169.1 54.7h-7.6v2.5"/>
<path d="M169.1 57.2h-17.8v5.1M171.6 47.1h15.3M49.7 77.5h2.6v2.6M49.7 72.5h7.6M67.5 72.5h2.5v22.8M115.7 77.5h5.1M166.5 77.5h35.6M171.6 75v10.2M174.2 75v10.2M176.7 75v7.6M179.2 75v5.1M202.1 75h-10.2v2.5"/>
<path d="M235.1 69.9h-12.7v50.8h-33M240.2 62.3v2.5M240.2 75v2.5M57.3 92.8v2.5M59.9 92.8h-7.6v7.6h-2.6M67.5 92.8h2.5M70 80.1h50.8M87.8 90.2h33M87.8 87.7h2.5v5.1M113.2 95.3h2.5M113.2 92.8h7.6M113.2 87.7h7.6"/>
<path d="M115.7 92.8v5.1M115.7 82.6h5.1M120.8 95.3h-2.5v22.9h-5.1M166.5 85.2h10.2M166.5 82.6h35.6M166.5 95.3h2.6v17.8M166.5 80.1h35.6M166.5 92.8h35.6M166.5 90.2h35.6M166.5 87.7h35.6M174.2 92.8v2.5M176.7 90.2v5.1"/>
<path d="M179.2 87.7v7.6M186.9 85.2h15.2M235.1 97.9h-10.2v25.3h-35.5M240.2 90.2v2.6M49.7 105.5h2.6v7.6M57.3 110.5v2.6M70 110.5v2.6M113.2 115.6h5.1M115.7 108v2.5h-2.5M136.1 108v5.1h-2.6v15.2M138.6 108v20.3M141.1 108v5.1h35.6"/>
<path d="M143.7 108v20.3M146.2 108v20.3M148.8 108v15.2h30.4M151.3 108v12.7h27.9M153.8 108v10.2h48.3M191.9 113.1v5.1M191.9 115.6h10.2M240.2 102.9v2.6M240.2 118.2v2.5M37 138.5v15.2M47.2 138.5v25.4h10.1M105.6 138.5v5.1"/>
<path d="M131 125.8v2.5M133.5 125.8h-10.1v2.5M138.6 125.8h-2.5v2.5M143.7 125.8h-2.6v2.5M146.2 125.8h33M148.8 125.8v2.5M151.3 123.2v5.1M153.8 123.2v5.1M156.4 120.7v7.6M158.9 120.7v7.6M171.6 120.7v8.9M189.4 125.8h45.7"/>
<path d="M240.2 130.9v2.5M47.2 148.6h5.1M59.9 148.6h7.6M77.7 148.6h5v15.3M98 153.7v12.7M105.6 141h-7.6v2.6M171.6 142.3v3.8h2.6M171.6 156.3h10.2M184.3 146.1h2.6M217.3 156.3h12.7M26.9 166.4h30.4M26.9 169h15.2"/>
<path d="M37 163.9v2.5M52.3 169h5M72.6 163.9h12.7M72.6 166.4h43.1M72.6 169h5.1M87.8 169h10.2M105.6 161.3v15.3h7.6M120.8 166.4h15.3M131 166.4v10.2h-7.6M146.2 166.4h7.6M164 161.3v7.7M164 176.6v2.5"/>
<path d="M164 166.4h17.8M171.6 171.5h10.2M176.7 161.3h5.1M217.3 161.3h12.7M217.3 166.4h12.7M217.3 171.5h12.7"/>
</g>
<g fill="#008000" stroke="#008000" stroke-width=".21">
<circle cx="82.7" cy="163.9" r=".51"/>
<circle cx="128.4" cy="62.3" r=".51"/>
<circle cx="186.9" cy="47.1" r=".51"/>
<circle cx="186.9" cy="40.7" r=".51"/>
<circle cx="186.9" cy="43.2" r=".51"/>
<circle cx="52.3" cy="54.7" r=".51"/>
<circle cx="49.7" cy="77.5" r=".51"/>
<circle cx="115.7" cy="82.6" r=".51"/>
<circle cx="115.7" cy="77.5" r=".51"/>
<circle cx="141.1" cy="54.7" r=".51"/>
<circle cx="115.7" cy="54.7" r=".51"/>
<circle cx="85.3" cy="42" r=".51"/>
<circle cx="67.5" cy="42" r=".51"/>
<circle cx="67.5" cy="36.9" r=".51"/>
<circle cx="164" cy="166.4" r=".51"/>
<circle cx="105.6" cy="141" r=".51"/>
<circle cx="169.1" cy="113.1" r=".51"/>
<circle cx="47.2" cy="148.6" r=".51"/>
<circle cx="37" cy="166.4" r=".51"/>
<circle cx="161.5" cy="59.8" r=".51"/>
<circle cx="161.5" cy="57.2" r=".51"/>
<circle cx="70" cy="92.8" r=".51"/>
<circle cx="70" cy="80.1" r=".51"/>
<circle cx="57.3" cy="92.8" r=".51"/>
<circle cx="90.3" cy="90.2" r=".51"/>
<circle cx="156.4" cy="47.1" r=".51"/>
<circle cx="156.4" cy="36.9" r=".51"/>
<circle cx="174.2" cy="85.2" r=".51"/>
<circle cx="171.6" cy="85.2" r=".51"/>
<circle cx="176.7" cy="82.6" r=".51"/>
<circle cx="179.2" cy="87.7" r=".51"/>
<circle cx="179.2" cy="80.1" r=".51"/>
<circle cx="176.7" cy="90.2" r=".51"/>
<circle cx="174.2" cy="92.8" r=".51"/>
<circle cx="105.6" cy="166.4" r=".51"/>
<circle cx="98" cy="166.4" r=".51"/>
<circle cx="158.9" cy="120.7" r=".51"/>
<circle cx="156.4" cy="120.7" r=".51"/>
<circle cx="171.6" cy="120.7" r=".51"/>
<circle cx="146.2" cy="125.8" r=".51"/>
<circle cx="148.8" cy="125.8" r=".51"/>
<circle cx="191.9" cy="118.2" r=".51"/>
<circle cx="191.9" cy="115.6" r=".51"/>
<circle cx="191.9" cy="77.5" r=".51"/>
<circle cx="118.3" cy="115.6" r=".51"/>
<circle cx="138.6" cy="125.8" r=".51"/>
<circle cx="143.7" cy="125.8" r=".51"/>
<circle cx="136.1" cy="57.2" r=".51"/>
<circle cx="136.1" cy="52.1" r=".51"/>
<circle cx="115.7" cy="92.8" r=".51"/>
<circle cx="115.7" cy="95.3" r=".51"/>
<circle cx="131" cy="166.4" r=".51"/>
<circle cx="151.3" cy="123.2" r=".51"/>
<circle cx="153.8" cy="123.2" r=".51"/>
<circle cx="133.5" cy="125.8" r=".51"/>
<circle cx="131" cy="125.8" r=".51"/>
</g>
<text font-size="3.6" x="37" y="29.3">MOD-WiFi-ESP8266-DEV, hardware revision B2</text>
<g font-size="2.5" fill="#808080">
<text x="43" y="35.3">1</text>
<text x="39.4" y="37.8">3.3V</text>
<text x="129.6" y="36.4">3.3V</text>
<text x="169.7" y="38.9">3.9pF</text>
<text x="169.7" y="36.5">C1</text>
<text x="39" y="42.6">3.3V</text>
<text x="68" y="47.1">C3</text>
<text x="85.8" y="47.1">C4</text>
<text x="130.5" y="44">R13</text>
<text x="130.8" y="47.1">12k</text>
<text x="140.1" y="47.1">12k</text>
<text x="140.1" y="43.8">R1</text>
<text x="148.1" y="42.6">Q1</text>
<text x="169.7" y="46.7">C2</text>
<text x="43" y="53">2</text>
<text x="68" y="51.4">10uF</text>
<text x="85.8" y="51.4">100nF</text>
<text x="122.3" y="53">RSTB</text>
<text x="169.7" y="49.1">3.9pF</text>
<text x="39.3" y="55.6">GND</text>
<text x="125.5" y="58.1">13</text>
<text x="164.4" y="59.5">RXD</text>
<text x="164.5" y="57">TXD</text>
<text x="174.4" y="58.1">GPIO1</text>
<text x="174.4" y="55.6">3</text>
<text x="237.6" y="56.6">3.3V</text>
<text x="35" y="61.8">ANT_CON</text>
<text x="174.4" y="60.6">GPIO3</text>
<text x="174.4" y="63.2">4</text>
<text x="59.9" y="69.9">SJ2</text>
<text x="175" y="69.7" transform="rotate(-90 175 69.7)">5</text>
<text x="177.6" y="69.7" transform="rotate(-90 177.6 69.7)">9</text>
<text x="180.1" y="69.7" transform="rotate(-90 180.1 69.7)">7</text>
<text x="224.9" y="69.7">GPIO0</text>
<text x="59.9" y="76.3">open</text>
<text x="170" y="72.2" transform="rotate(-90 170 72.2)">SD_CLK</text>
<text x="195" y="77.3">GPIO5</text>
<text x="207.4" y="75.9">11</text>
<text x="246.5" y="73.7" transform="rotate(-90 246.5 73.7)">GPIO0</text>
<text x="194.6" y="82.4">SD_D0</text>
<text x="194.6" y="79.8">SD_D1</text>
<text x="207.4" y="81">SD_D1</text>
<text x="207.4" y="83.5">SD_D0</text>
<text x="207.4" y="78.4">GPIO5</text>
<text x="36.7" y="87.7">RF_CON2</text>
<text x="79.8" y="88.6">12</text>
<text x="103.4" y="88.6">RTC</text>
<text x="175.8" y="84.6">R2</text>
<text x="184.8" y="84.6">200R</text>
<text x="192.5" y="87.4">SD_CMD</text>
<text x="193.4" y="84.9">SD_CLK</text>
<text x="194.6" y="90">SD_D3</text>
<text x="207.4" y="88.6">SD_CMD</text>
<text x="237.6" y="84.5">3.3V</text>
<text x="39.6" y="92.8">ANT</text>
<text x="59.6" y="92.3">C5</text>
<text x="65" y="92.3">5.6pF</text>
<text x="77.8" y="91.1">ADC</text>
<text x="90.9" y="95.3">C6</text>
<text x="105.2" y="93.7">14</text>
<text x="194.6" y="92.5">SD_D2</text>
<text x="207.4" y="91.1">SD_D3</text>
<text x="207.4" y="93.7">SD_D2</text>
<text x="90.9" y="99.6">NA</text>
<text x="99.6" y="96.2">CHIP_E</text>
<text x="175" y="102" transform="rotate(-90 175 102)">6</text>
<text x="180.1" y="102" transform="rotate(-90 180.1 102)">8</text>
<text x="189.4" y="97.2">3.3V</text>
<text x="224.9" y="97.6">GPIO2</text>
<text x="246.5" y="101.7" transform="rotate(-90 246.5 101.7)">GPIO2</text>
<text x="57.8" y="105.2">NA</text>
<text x="57.8" y="102.4">L1</text>
<text x="70.5" y="105.2">NA</text>
<text x="70.5" y="102.4">L2</text>
<text x="110.2" y="102.4">R14</text>
<text x="110.5" y="105.5">12k</text>
<text x="177.6" y="103.3" transform="rotate(-90 177.6 103.3)">10</text>
<text x="102.5" y="111.2">3.3V</text>
<text x="122.9" y="112.3">ESP8266</text>
<text x="122.9" y="109.3">U1</text>
<text x="182.4" y="113.7">3.3V</text>
<text x="193.7" y="110.5">NA(2k)</text>
<text x="193.7" y="108.3">R12</text>
<text x="237.6" y="112.4">3.3V</text>
<text x="27.4" y="115.6">WIFI_ANT_ESP8266</text>
<text x="99.4" y="116.5">GPIO16</text>
<text x="105.2" y="119">15</text>
<text x="195" y="117.9">GPIO4</text>
<text x="207.4" y="119">GPIO4</text>
<text x="207.4" y="116.5">22</text>
<text x="125.1" y="125.5">SCL</text>
<text x="150" y="122.7">SDA</text>
<text x="178.4" y="120.2">R7</text>
<text x="178.4" y="122.7">R8</text>
<text x="178.4" y="125.3">R9</text>
<text x="187.4" y="120.2">2k</text>
<text x="187.4" y="122.7">2k</text>
<text x="187.4" y="125.3">2k</text>
<text x="195" y="123">GPIO2</text>
<text x="195" y="120.4">GPIO0</text>
<text x="195.3" y="125.5">MTDO</text>
<text x="224.9" y="125.5">MTDO</text>
<text x="246.5" y="128.8" transform="rotate(-90 246.5 128.8)">MTDO</text>
<text x="34.5" y="132.8">3.3V</text>
<text x="44.6" y="132.8">3.3V</text>
<text x="103" y="132.8">3.3V</text>
<text x="117.8" y="132.9">R10</text>
<text x="119.5" y="135.9">2k</text>
<text x="131.9" y="136.4" transform="rotate(-90 131.9 136.4)">17</text>
<text x="136.9" y="136.4" transform="rotate(-90 136.9 136.4)">16</text>
<text x="142" y="136.4" transform="rotate(-90 142 136.4)">18</text>
<text x="149.6" y="136.4" transform="rotate(-90 149.6 136.4)">19</text>
<text x="154.7" y="136.4" transform="rotate(-90 154.7 136.4)">20</text>
<text x="159.8" y="136.4" transform="rotate(-90 159.8 136.4)">21</text>
<text x="172.6" y="137.7">SW-TAKTIT1185AU2</text>
<text x="172.6" y="135.4">SW1</text>
<text x="134.4" y="142.1" transform="rotate(-90 134.4 142.1)">GPIO14</text>
<text x="139.5" y="142.1" transform="rotate(-90 139.5 142.1)">GPIO12</text>
<text x="144.6" y="142.1" transform="rotate(-90 144.6 142.1)">GPIO13</text>
<text x="147.1" y="142.1" transform="rotate(-90 147.1 142.1)">GPIO15</text>
<text x="152.2" y="141.6" transform="rotate(-90 152.2 141.6)">GPIO-2</text>
<text x="157.3" y="141.6" transform="rotate(-90 157.3 141.6)">GPIO-0</text>
<text x="54.7" y="146.6">PWR</text>
<text x="71.4" y="147.3">R6</text>
<text x="99.5" y="147.9">R15</text>
<text x="107.1" y="147.9">R4</text>
<text x="120.9" y="146">3.3V</text>
<text x="176.4" y="149.1">200R</text>
<text x="177" y="144.5">R11</text>
<text x="51.6" y="154.2">LED/Red/0603</text>
<text x="73.3" y="152.4">2k</text>
<text x="99.5" y="150.7">NA</text>
<text x="107.1" y="150.7">2k</text>
<text x="161.5" y="155.6">3.3V</text>
<text x="171.6" y="156">SD_D0</text>
<text x="187.6" y="153.2">U2</text>
<text x="222.5" y="156">SD_D1</text>
<text x="38.5" y="160.8">100k</text>
<text x="38.5" y="158">R3</text>
<text x="61.1" y="160.1">UEXT</text>
<text x="108.4" y="159.5">LED/Green/0603</text>
<text x="108.4" y="156.8">TXD</text>
<text x="221.4" y="161.1">SD_CLK</text>
<text x="26.9" y="166.1">RXD</text>
<text x="116" y="164.5">D1</text>
<text x="140.3" y="164.9">R5</text>
<text x="149.2" y="166.1">TXD</text>
<text x="222.5" y="166.1">SD_D2</text>
<text x="26.9" y="168.7">SCL</text>
<text x="40.4" y="168.7">R17</text>
<text x="50.2" y="168.7">NA</text>
<text x="75.9" y="168.7">R16</text>
<text x="85.8" y="168.7">NA</text>
<text x="93.1" y="168.7">SDA</text>
<text x="110.7" y="170.1">NA(1N5819-S4)</text>
<text x="138.3" y="169.5">200R</text>
<text x="160.6" y="171.5">C7</text>
<text x="171.6" y="171.2">SD_D3</text>
<text x="220.5" y="171.2">SD_CMD</text>
<text x="61.1" y="179.6">NA(IDC10S/PCB)</text>
<text x="115.7" y="174">SJ1</text>
<text x="156.7" y="175.8">100nF</text>
<text x="188.6" y="176.6">W25Q16BVSSIG</text>
<text x="115.7" y="180.4">close</text>
</g>
<g font-size="2.5" fill="#800000">
<text x="242.7" y="69.2">1</text>
<text x="242.7" y="72.5">0</text>
<text x="242.7" y="97.1">1</text>
<text x="242.7" y="100.4">0</text>
<text x="242.7" y="125">1</text>
<text x="242.7" y="128.3">0</text>
<text x="202.1" y="141">There are 2 variants of U2 SPI flash</text>
<text x="202.1" y="143.6">1 - W25Q16JVSSIG</text>
<text x="202.1" y="146.1">2 - EN25Q16B-104HIP</text>
<text x="202.1" y="148.6">Visit the web page for the software configuration</text>
</g>
<text font-size="2.5" x="219.9" y="179.1">Designed by Olimex LTD, Plovdiv, Bulgaria</text>
<g font-size="2.1" fill="#808080">
<text x="157.4" y="41.5">GND</text>
<text x="157.4" y="44">GND</text>
<text x="128.1" y="64.5" transform="rotate(-90 128.1 64.5)">PAD</text>
<text x="135.7" y="64.5" transform="rotate(-90 135.7 64.5)">32</text>
<text x="138.2" y="64.5" transform="rotate(-90 138.2 64.5)">31</text>
<text x="140.8" y="64.5" transform="rotate(-90 140.8 64.5)">30</text>
<text x="143.3" y="64.5" transform="rotate(-90 143.3 64.5)">29</text>
<text x="145.9" y="64.5" transform="rotate(-90 145.9 64.5)">28</text>
<text x="148.4" y="64.5" transform="rotate(-90 148.4 64.5)">27</text>
<text x="150.9" y="64.5" transform="rotate(-90 150.9 64.5)">26</text>
<text x="153.5" y="64.5" transform="rotate(-90 153.5 64.5)">25</text>
<text x="129.2" y="71.5" transform="rotate(-90 129.2 71.5)">GND</text>
<text x="236.1" y="69.6">2</text>
<text x="239.8" y="67" transform="rotate(-90 239.8 67)">1</text>
<text x="58.4" y="72.1">1</text>
<text x="65.3" y="72.1">2</text>
<text x="121.8" y="77.2">1</text>
<text x="136.8" y="77.1" transform="rotate(-90 136.8 77.1)">EXT_RSTB</text>
<text x="139.4" y="74.5" transform="rotate(-90 139.4 74.5)">RES12K</text>
<text x="141.9" y="72.7" transform="rotate(-90 141.9 72.7)">VDDA</text>
<text x="144.4" y="72.8" transform="rotate(-90 144.4 72.8)">VDDD</text>
<text x="147" y="75.4" transform="rotate(-90 147 75.4)">XTAL_IN</text>
<text x="149.5" y="77.3" transform="rotate(-90 149.5 77.3)">XTAL_OUT</text>
<text x="152.1" y="73.7" transform="rotate(-90 152.1 73.7)">U0TXD</text>
<text x="154.6" y="73.8" transform="rotate(-90 154.6 73.8)">U0RXD</text>
<text x="164.4" y="77.2">24</text>
<text x="239.8" y="74" transform="rotate(-90 239.8 74)">3</text>
<text x="121.8" y="79.7">2</text>
<text x="121.8" y="82.3">3</text>
<text x="125.7" y="78.3">VDDA</text>
<text x="125.7" y="80.8">LNA</text>
<text x="125.7" y="83.4">VDD3P3</text>
<text x="150.2" y="83.4">SD_DATA_0</text>
<text x="150.2" y="80.8">SD_DATA_1</text>
<text x="155.6" y="78.3">GPIO5</text>
<text x="164.4" y="82.3">22</text>
<text x="164.4" y="79.7">23</text>
<text x="121.8" y="84.8">4</text>
<text x="121.8" y="87.3">5</text>
<text x="121.8" y="89.9">6</text>
<text x="125.7" y="85.9">VDD3P3</text>
<text x="125.7" y="88.5">VDD_RTC</text>
<text x="153.4" y="88.5">SD_CMD</text>
<text x="154.3" y="85.9">SD_CLK</text>
<text x="164.4" y="89.9">19</text>
<text x="164.4" y="87.3">20</text>
<text x="164.4" y="84.8">21</text>
<text x="121.8" y="92.4">7</text>
<text x="121.8" y="95">8</text>
<text x="125.7" y="91">TOUT</text>
<text x="125.7" y="93.5">CHIP_EN</text>
<text x="150.2" y="93.5">SD_DATA_2</text>
<text x="150.2" y="91">SD_DATA_3</text>
<text x="164.4" y="95">17</text>
<text x="164.4" y="92.4">18</text>
<text x="239.8" y="95" transform="rotate(-90 239.8 95)">1</text>
<text x="125.7" y="96.1">XPD_DCDC</text>
<text x="153.8" y="96.1">VDDPST</text>
<text x="236.1" y="97.5">2</text>
<text x="239.8" y="101.9" transform="rotate(-90 239.8 101.9)">3</text>
<text x="135.7" y="107" transform="rotate(-90 135.7 107)">9</text>
<text x="136.8" y="103.1" transform="rotate(-90 136.8 103.1)">MTMS</text>
<text x="139.4" y="103.1" transform="rotate(-90 139.4 103.1)">MTDI</text>
<text x="141.9" y="103.1" transform="rotate(-90 141.9 103.1)">VDDPST</text>
<text x="144.4" y="103.1" transform="rotate(-90 144.4 103.1)">MTCK</text>
<text x="147" y="103.1" transform="rotate(-90 147 103.1)">MTDO</text>
<text x="149.5" y="103.1" transform="rotate(-90 149.5 103.1)">GPIO2</text>
<text x="152.1" y="103.1" transform="rotate(-90 152.1 103.1)">GPIO0</text>
<text x="154.6" y="103.1" transform="rotate(-90 154.6 103.1)">GPIO4</text>
<text x="138.2" y="108.1" transform="rotate(-90 138.2 108.1)">10</text>
<text x="140.8" y="108.1" transform="rotate(-90 140.8 108.1)">11</text>
<text x="143.3" y="108.1" transform="rotate(-90 143.3 108.1)">12</text>
<text x="145.9" y="108.1" transform="rotate(-90 145.9 108.1)">13</text>
<text x="148.4" y="108.1" transform="rotate(-90 148.4 108.1)">14</text>
<text x="150.9" y="108.1" transform="rotate(-90 150.9 108.1)">15</text>
<text x="153.5" y="108.1" transform="rotate(-90 153.5 108.1)">16</text>
<text x="236.1" y="125.4">2</text>
<text x="239.8" y="122.9" transform="rotate(-90 239.8 122.9)">1</text>
<text x="239.8" y="129.8" transform="rotate(-90 239.8 129.8)">3</text>
<text x="183.4" y="155.9">2</text>
<text x="214.6" y="155.9">5</text>
<text x="183.4" y="161">4</text>
<text x="189.2" y="157">DO/IO1</text>
<text x="203.3" y="157">DI/IO0</text>
<text x="214.6" y="161">6</text>
<text x="58.9" y="163.5">1</text>
<text x="58.9" y="166">3</text>
<text x="69.8" y="163.5">2</text>
<text x="69.8" y="166">4</text>
<text x="183.4" y="166">8</text>
<text x="189.2" y="167.2">VCC</text>
<text x="189.2" y="162.1">GND</text>
<text x="199.3" y="167.2">/HOLD/IO3</text>
<text x="206.3" y="162.1">CLK</text>
<text x="214.6" y="166">7</text>
<text x="58.9" y="168.6">5</text>
<text x="58.9" y="171.1">7</text>
<text x="58.9" y="173.7">9</text>
<text x="69.8" y="168.6">6</text>
<text x="69.8" y="171.1">8</text>
<text x="69.8" y="173.7">10</text>
<text x="183.4" y="171.1">3</text>
<text x="189.2" y="172.2">/WP/IO2</text>
<text x="205.8" y="172.2">/CS/</text>
<text x="214.6" y="171.1">1</text>
<text x="114.2" y="176.2">1</text>
<text x="121.2" y="176.2">2</text>
</g>
<g font-size="2.1" fill="#800000">
<text x="248.3" y="41.5">MTDO</text>
<text x="256.2" y="41.5">GPIO0</text>
<text x="263.8" y="41.5">GPIO2</text>
<text x="240.7" y="44">SDIO</text>
<text x="240.7" y="46.6">UART</text>
<text x="251.1" y="44">1</text>
<text x="251.1" y="46.6">0</text>
<text x="258.7" y="44">X</text>
<text x="258.7" y="46.6">0</text>
<text x="266.3" y="46.6">1</text>
<text x="266.3" y="44">X</text>
<text x="240.7" y="49.1">FLASH</text>
<text x="251.1" y="49.1">0</text>
<text x="258.7" y="49.1">1</text>
<text x="266.3" y="49.1">1</text>
<text x="256.2" y="71.9">PAD</text>
<text x="261.8" y="71.9">PIN</text>
<text x="258" y="74.5">1</text>
<text x="258" y="77">2</text>
<text x="261.8" y="74.5">3.3V</text>
<text x="261.8" y="77">GND</text>
<text x="258" y="79.6">3</text>
<text x="258" y="82.1">4</text>
<text x="261.8" y="79.6">GPIO1</text>
<text x="261.8" y="82.1">GPIO3</text>
<text x="258" y="84.6">5</text>
<text x="258" y="87.2">6</text>
<text x="258" y="89.7">7</text>
<text x="261.8" y="84.6">SD_CLK</text>
<text x="261.8" y="89.7">SD_D1</text>
<text x="261.8" y="87.2">SD_D2</text>
<text x="258" y="92.3">8</text>
<text x="258" y="94.8">9</text>
<text x="261.8" y="94.8">SD_D0</text>
<text x="261.8" y="92.3">SD_CMD</text>
<text x="256.7" y="97.3">10</text>
<text x="256.7" y="99.9">11</text>
<text x="261.8" y="97.3">SD_D3</text>
<text x="261.8" y="99.9">GPIO5</text>
<text x="256.7" y="102.4">12</text>
<text x="256.7" y="105">13</text>
<text x="256.7" y="107.5">14</text>
<text x="261.8" y="102.4">ADC</text>
<text x="261.8" y="105">RSTB</text>
<text x="261.8" y="107.5">CHIP_E</text>
<text x="256.7" y="110">15</text>
<text x="256.7" y="112.6">16</text>
<text x="261.8" y="112.6">GPIO12</text>
<text x="261.8" y="110">GPIO16</text>
<text x="256.7" y="115.1">17</text>
<text x="256.7" y="117.7">18</text>
<text x="261.8" y="117.7">GPIO13</text>
<text x="261.8" y="115.1">GPIO14</text>
<text x="256.7" y="120.2">19</text>
<text x="256.7" y="122.7">20</text>
<text x="256.7" y="125.3">21</text>
<text x="261.8" y="125.3">GPIO-0</text>
<text x="261.8" y="122.7">GPIO-2</text>
<text x="261.8" y="120.2">GPIO15</text>
<text x="256.7" y="127.8">22</text>
<text x="261.8" y="127.8">GPIO4</text>
</g>
<g font-size="1.6" fill="#808080">
<text x="249.1" y="75" transform="rotate(-90 249.1 75)">Default:1-2</text>
<text x="249.1" y="102.9" transform="rotate(-90 249.1 102.9)">Default:1-2</text>
<text x="249.1" y="130.9" transform="rotate(-90 249.1 130.9)">Default:2-3</text>
</g>
<text font-size=".8" fill="#808080" x="165.3" y="42.6">TSX-3225/26MHz/10PPM/7pF/3.2x2.5mm SMD</text>
</svg>
